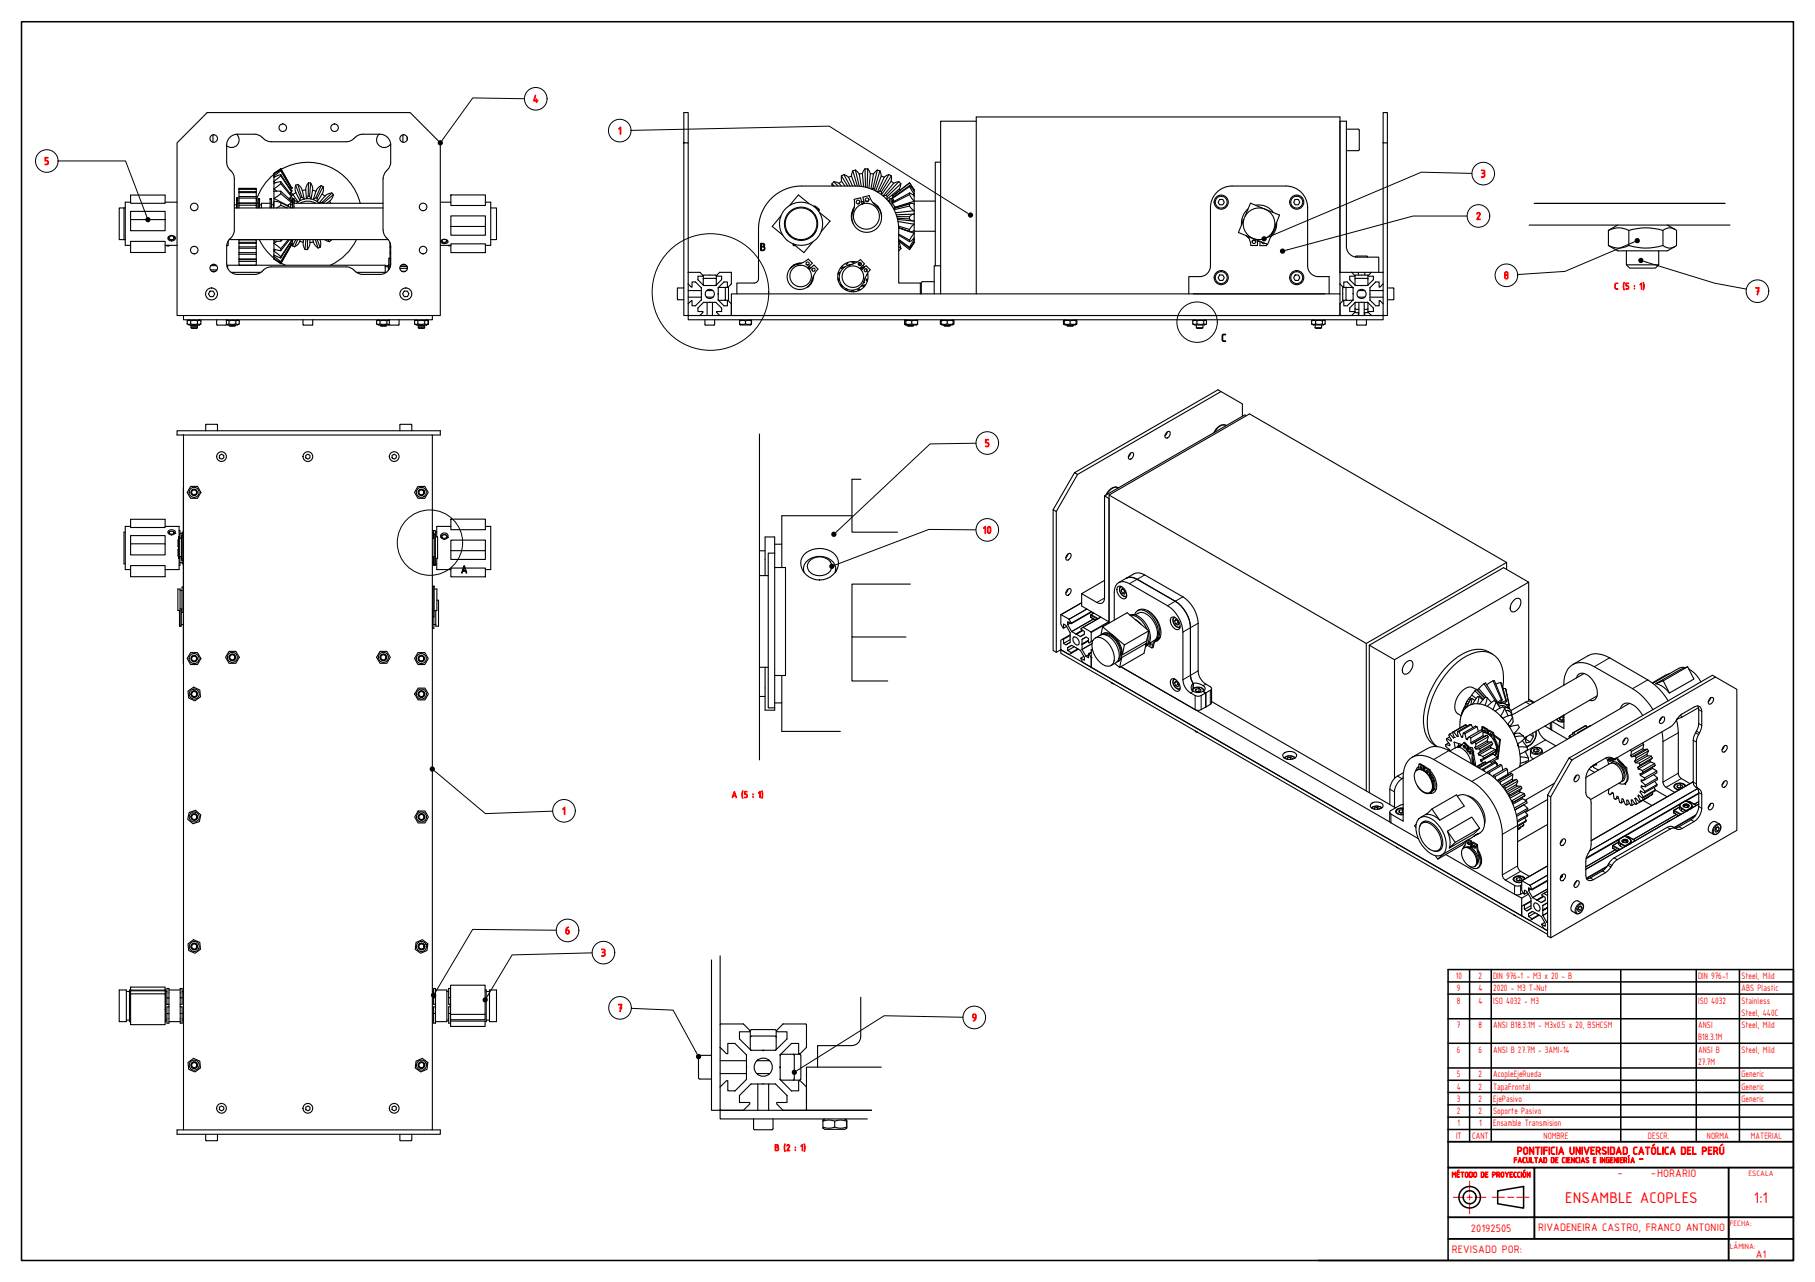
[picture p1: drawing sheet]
<svg xmlns="http://www.w3.org/2000/svg" width="841mm" height="594mm" viewBox="0 0 841 594" stroke-linecap="round" stroke-linejoin="round" font-family="sans-serif">
<!-- layer: Visible (ISO) -->
<g fill="none" stroke="#000" stroke-width=".51">
<path d="M96 52h94l14 14v80h-122v-80zM452 56h-16v80M624 60h5M629 60h1M641 52h2v14h-2zM99 62v4M105 75l1 2 2 3 1 3v24l-2 3M110 62a4 4 0 0 1 0 5 4 4 0 0 1-5 1M130 79l-3 3v-2M130 79l5 8v1M130 79l-3 2M130 79h.1"/>
<path d="M130 79l5 8M130 79a25 25 0 0 1 37 15M168 62h8a5 5 0 0 1 5 5v8M168 62l-2 1-3 2-2 1h-35l-3-1-4-3h-9a5 5 0 0 0-5 5v8M176 62a4 4 0 0 0 0 6 4 4 0 0 0 5-1M181 75v2l-3 4v2M187 62v4M189 64v1M317 66h2v80h-2v-94h2v14M395 79v3M395 79l2 7M396 79l2 2"/>
<path d="M396 79l2 7M396 79h-1M401 78l-1 2M401 78v9M401 78h1M407 79h1M407 79l-2 2M407 79l-3 9M408 79v3M408 79l-3 8 1 1M436 75h-3v48M624 70h5"/>
<path d="M630 60v9M630 69l-1 1M641 66v80M643 66v80h-7M55 96h2v15h1h-3zM57 96h1M61 98h16v4h-16zM61 90h16v4h-16zM61 94h-3v20h3M77 94h5M109 95h1M109 96h68"/>
<path d="M110 93h.1M110 93v-1v1M110 96v-2v2M110 93v1M110 94h9M111 95h8v1M111 92v2h8M111 92h8v2M111 89h8v2h-8M111 88h8v1h-8M111 87h8h-8v5M111 94v2"/>
<path d="M119 87v1M119 89h.1M119 91v1M119 94v1M119 94h1M120 92h.1M120 96v-4v4M120 95h1M125 92h1zM125 96v-4h1v4M125 94h-4v2M126 92h-1"/>
<path d="M126 95h1M126 92h.1M127 94v1M127 95v1M127 94h.1M127 81l-4 3-3 5-1 4v3M127 95h.1M127 93v-1l6 3M127 80l3-2 5 9M127 93l3 1M127 89v3l3-2M127 85v3l3-3"/>
<path d="M127 93v3M127 81h.1M127 82h.1M128 85l-1-1v1M128 89l-1-1v1M130 95l-2 1M130 89h-3M130 85l5 6-1 1 1 1M130 84l-3 1M130 82l-3 2v-2M130 81l-3 1M130 81v1"/>
<path d="M130 84v1M130 89v1M130 94v1M130 95l3 1M130 94l5 2M130 90l5 4M130 89l5 4M130 84l5 7M130 82l5 7M130 81l5 7M134 95v1M134 92l2 1"/>
<path d="M135 94v2M135 95h1M135 89l3 5M135 87h.1M135 91l1 1M135 94l-2 1h1M135 89l-1 1 1 1M135 88v1M135 91h.1M135 93v1M135 94h1M136 92h.1"/>
<path d="M136 96v-4v4M136 93l2 1M136 94h41M137 93l-1 1M137 86v1a8 8 0 0 0 2 6M137 86l2 5v2M137 89l-1 1M138 85l-1 1M138 85l2 3M138 85l2 6 1 1M140 91l-1 1M140 88l1 4"/>
<path d="M142 88h-2M142 88v4M143 91h.1M143 85h1M143 85l-1 3M143 85v6l-1 1M143 91l1 1M144 85l1 3M144 85l-1 6M145 88l-1 4M145 88l1 1M146 94a7 7 0 0 0-7 0"/>
<path d="M146 92h1M146 89l-1 3h1M149 86h1M149 86l-3 3M149 86l-3 6M149 90l2 1M149 94h1M150 86v1a8 8 0 0 1-3 6v-1M150 86l-3 6M150 94h.1M151 91l-3 3M153 93v1"/>
<path d="M153 93l-2 1M154 89v1M154 89l-5 5a2 2 0 0 1-3-1 7 7 0 0 0-9 1M154 89l-3 2M154 90l-1 3M154 90l-4 4M177 83v24M204 94h5M209 90h16v5h-16zM225 94h2v20h-2M227 96h3v15h-3M375 94l-5-4-4 5"/>
<path d="M376 97l-1 1M377 96l3 2M377 96h.1M378 100h.1M380 98h-1M380 98l5 4-5 5M386 86l-1-1 2 1M386 84l3 1M386 84l2 2M386 84v1M389 85l1 1M390 84v-2l3 4"/>
<path d="M390 84l2 2M390 84l-1 1M391 81l2 1M391 81l3 5M391 81l-1 1M393 82l2 4M395 82l1 4M395 82h-2M395 97v1M396 96a7 7 0 0 0-1 8M398 94h.1M398 81l1 5"/>
<path d="M398 94h-1M400 80v7M400 80l-2 1M400 94h.1M400 93v1M400 93l-1 1M401 94l-1-3h3l1 3a7 7 0 0 1 4 7 7 7 0 0 1-4 6 7 7 0 0 1-8-2 7 7 0 0 1 0-8v-5h3v3l1-1h-1M401 93h1M402 87v-9l1 2v7M402 93h.1M403 80l2 1M405 94a7 7 0 0 1 3 6"/>
<path d="M405 87v1M405 81l-1 6M405 94h.1M407 95v1M407 96v1M408 89h.1M408 82l-2 6M408 82h2M410 82l-3 7M411 91l5-7-2 1-5 6M411 91h-2M411 91h.1"/>
<path d="M412 93h.1M412 81l-2 1M412 81l-4 7-1 1M412 81l1 1M412 94v-2h1v3M412 92v1M413 84l1 1M413 82v2M413 82l-5 7v1l5-6M413 94h1M414 92v1M414 94l1 2"/>
<path d="M414 91v1M414 93v1M414 94h.1M414 93h.1M414 92l-1 1M414 95v1M415 96h.1M415 99l9-1v1M417 84v1M417 88l-6 4M417 88h.1M417 85v3"/>
<path d="M417 85l-6 6v1M421 85l-7 6M421 85l3 3zM421 86l3 3M421 86l3 4v-1M421 89l3 2M421 90l3 3M421 95h3M421 86l-8 6M421 85h.1M421 86h.1M421 89v1"/>
<path d="M421 95h.1M421 86l-7 6M421 89l-7 5M421 90l-7 4M421 95l-7 2M422 94l-8 3 7-2M423 90h1v1M423 88l1 1M423 99l-8 1M424 95v-2l-9 3M424 95v3l-3-3M424 99l-3 1"/>
<path d="M424 93h9M424 91v2M424 99v3M565 92h2v2v1h-2l-1-1zM578 97a8 8 0 0 0-3 7M582 95a8 8 0 0 1 8 3M596 86h-25a10 10 0 0 0-10 10v27a5 5 0 0 1-5 5M596 86a10 10 0 0 1 10 10v27a5 5 0 0 0 5 5M600 92h2v2v1h-2l-1-1zM799 94h-88h88M61 112h16v5h-16zM61 102v5h16v-5"/>
<path d="M77 114h5M77 114h1M77 114h.1M78 110a1.5 1.5 0 0 0 2 1 1.5 1.5 0 0 0 1-1M78 110h.1M78 110a1.6 1.6 0 0 1 3-1 1.6 1.6 0 0 1-1 3l-2-1zM78 114h.1M81 110h.1M106 112v2h-1M106 111h74M107 110l-2 3v9a5 5 0 0 0 5 5h9l6-3h35h3l3 3h2M111 118v2h8"/>
<path d="M111 118h8v2M111 115h8v2h-8M111 113h8v1h-8M111 111h8v1h-8M111 111v7M111 120v1M119 111h.1M119 112v1M119 114v1M119 117v1M120 111l3 5 4 4M127 120h.1"/>
<path d="M127 118v1v-1M127 115v1h1M127 112v1l1-1M127 120l3 2M127 118l3 2M127 118v-2l3 3M127 115l3 1M127 112h3M127 111v1M130 119l5-8v1l-5 8M130 115l-3-2v2M130 111v1"/>
<path d="M130 115v1M130 119v1M131 111l-1 1M134 111l-4 4M134 111l-4 5M136 114h.1M136 111v3M137 111l-1 3M138 111l-1 3 1-1 1-2M139 112h1M140 112l1 4M141 111l-1 1"/>
<path d="M141 116h1M142 111l-1 5M142 111v5M144 111v1M144 112l-2 4M145 111v1M145 112h-1M145 112l2 3M146 111l1 4M147 111l1 4M148 111h.1M148 111v4"/>
<path d="M148 115h-1M150 111l3 1M152 111l1 1M153 111h.1M153 111v1M165 111l-2 4-3 3-7 5M178 107l1 3M179 110l2 2v2M181 120h-1v5M181 113h.1M181 114v1M181 117v1"/>
<path d="M181 120v1M181 120h.1M181 113v1M181 118v2M181 115v2M181 114v8a5 5 0 0 1-5 5h-8M204 114h5M204 112a1.8 1.8 0 0 1 2-1 1.8 1.8 0 0 1 2 1 2 2 0 0 1-4 0zM204 111l1 1M205 111h1l1 1h-1zM207 111v1M208 114h1"/>
<path d="M208 114h.1M209 114h.1M209 113h16v4h-16zM209 105h16v4h-16zM209 105v-5h16v5M362 100l-4 5 5 4M364 107l2 2M365 108h.1M366 109h.1M367 113l1 1M369 111h-1M371 111h.1"/>
<path d="M372 111h.1M377 112l-5 5-4-4M378 107l-2 2M416 100h5M416 101h5M416 102h7M416 116h.1M416 112l5 4 3-4M416 113h1M416 114l1 1M416 105l5 1M416 108l5 3"/>
<path d="M416 109l5 3M416 111l5 4M417 113v2M417 112v1M417 115v1M421 101l3 1M421 106l3-2v3M421 106v1h1h2M421 100v1M421 111v1M421 115h.1M423 112l-2 3"/>
<path d="M424 102v2l-8-1M424 107v1l-8-2 6 1M424 110v1h-1M424 110v-2l-3 3M424 110l-3 2M424 112v-1l-3 4M424 107h9M424 112l-2 3M575 102v2M576 102l-2 6 7 3 6 2 3-6M577 100l2-6 14 6-3 6M577 109l2 1"/>
<path d="M578 110l2 4h3v-3M581 111l1 1M583 112h1v2h3M585 112v1h1M587 113v1M591 103v3l-2 2M592 103a8 8 0 0 1-3 7M628 119h.1M628 119h5M629 119a5 5 0 0 1-5-5v-58h-3v70M629 119h10v7M633 119h1"/>
<path d="M709 104h93M745 107a10 10 0 0 1 10 0 27 27 0 0 1 16 0 5 5 0 0 1 6 0v7a5 5 0 0 1-6 0 27 27 0 0 1-16 0 10 10 0 0 1-10 0M745 114l5 2h23l3-2M745 107v7M750 104l-5 3M754 116v7l1 1h12l2-1v-7M755 107v7M771 107v7M773 104l3 2M97 135h2l1 1-1 1h-2v-1zM98 125h3M98 123h2"/>
<path d="M98 126h2M105 123h.1M105 124h.1M105 124v-1h73v3M107 126h14M111 121h8v2h-8zM111 120h8M119 120v1M127 120l3 2 5-9-5 9zM127 120v-1l3 2M130 121l5-8-5 9M130 121v1"/>
<path d="M130 122l2 1M165 126h14M178 123l1 1M178 124h2M179 123h1M180 123v2M181 123h.1M181 123v1M181 121v2M185 124l4 1M185 123h4M186 123h3"/>
<path d="M186 126h2M186 123h2M187 135h2v1v1h-2v-1zM189 124h.1M317 133l-3 1v5h3M319 126h5l2 2h-3v2M319 135h6M319 138h6M322 131h-1v2l-2-1M322 131l3 2M323 130l3 2M323 130h.1"/>
<path d="M325 139l-3 3h-1v-3l-2 2M325 133h.1M325 139h.1M325 133v6M326 129v3M326 129h6M326 132h.1M326 128v1M326 127h6M327 135h3M327 138h3M328 135h.1"/>
<path d="M328 138h.1M329 132h.1M330 135h.1M330 138h.1M332 128h.1M332 132h.1M332 132h-6M332 128v4M333 133v3M333 139l3 3M333 136v3M333 139h.1"/>
<path d="M333 133h.1M333 139h3M333 133h3M334 130l-2 2M334 130h.1M335 131h2v2l2-1M336 131l-3 2M336 133h.1M336 133h2v6h-2M336 139h.1M336 133v6M339 126v6"/>
<path d="M339 126h-6l-1 2h2v2M339 136h282v10h-282zM339 132h.1M341 136v-5h9l1-1v-24a20 20 0 0 1 20-20h25a20 20 0 0 1 20 20v25h10v5M366 124h.1M367 124h.1M368 123h.1M369 123l6-3 1 2-2 2M369 123a6 6 0 0 0-3 9 6 6 0 0 0 10-2M371 122l-2 1M371 122a6 6 0 0 0-5 3M374 122v1"/>
<path d="M374 123h.1M374 124h1M375 124h.1M375 123l1 1M375 123v1M375 132h.1M376 131v1M376 124h.1M376 125l1 1M377 129l-2 3M377 128a6 6 0 0 1-3 5M379 125l-2-2-2 2"/>
<path d="M379 125l-3 5M388 129l1 1M388 129v1M388 130h.1M388 127h.1M389 126l-1 1M389 130h-1M389 132h1v1M390 132h-1M390 123v1M390 132v1M390 124h.1"/>
<path d="M390 124h-1M391 124h.1M392 124h.1M392 122h.1M392 134h.1M392 134h1M393 134v1M393 122l-1 1M393 123h.1M394 123h.1M394 123a6 6 0 0 0-3 10 6 6 0 0 0 9-3M394 123l5-3 2 2-3 2"/>
<path d="M395 135h1M395 121v1l1-1M395 123h-2M395 121h1M397 121a7 7 0 0 0-9 6 7 7 0 0 0 8 8 7 7 0 0 0 6-8M398 122v1l1-1M398 122h1M398 134v1M398 134h1M399 124l1 1M399 124h.1M399 124h1v1"/>
<path d="M399 125l2-2 2 2-2 5M399 132v1M400 125h.1M400 123l1 1M400 124h.1M400 123h.1M401 124h-1M401 129l-1 2M401 132h-1v1M401 125l1 1M402 127h.1M402 129v1"/>
<path d="M427 131h6M428 131h-1v5M436 123h-3v13M452 136v-82h169v82M553 136h61M556 128h-5v8M565 127h2v2v1h-2l-1-1zM600 127h2v2v1h-2l-1-1zM611 128h5v8M621 132h.1M621 126h.1M621 126h20"/>
<path d="M624 133v6M624 133h-2v6h2M624 133h3M624 139h3M624 131h-1v2l-2-1M624 131h.1M624 131l3 2M625 130l3 2M625 130h.1M626 126l2 2h-3v2M627 133h.1M627 139h.1"/>
<path d="M627 139l-3 3M627 136v3M627 133v3M628 129v3M628 129h6M628 132h.1M628 128v1M628 127h6M629 126v1M629 135h3M629 138h3M630 135h.1"/>
<path d="M630 138h.1M631 132h.1M632 135h.1M632 138h.1M632 126v1M634 128v1M634 132h.1M634 132h-6M634 129v3M635 133v6M635 139l3 3M635 135h6"/>
<path d="M635 138h6M635 139h.1M635 133h.1M635 126l-1 2h2v2M635 126h.1M636 130l-2 2M636 130h.1M637 131h2v2l2-1M638 131l-3 2M641 126h.1M643 133l3 1v5h-3M754 123h15"/>
<path d="M85 146v2h115v-2M87 149h6M87 150h6M87 150l1 1 5-1M87 149v1M88 148l-1 1M88 149v1M89 151h2h1M89 151h3v1h-3zM89 152h3M92 149v1M92 148l1 1"/>
<path d="M93 150h.1M93 149v1l-1 1M100 148l1 3 4-1M105 148v2M105 148l6 1M106 149v1M106 151h3M109 149v1M110 148l1 1M111 150h-6M111 149v1l-1 1-5-1M140 148l1 3h4v-3"/>
<path d="M174 150h6M174 150l1 1 5-1M174 149v1M175 148l-1 1M176 149v1M176 151h3M179 149v1M180 148l-6 1M180 148v2M185 148v3l-5-1M192 149h6M192 150h2"/>
<path d="M192 150l1 1h5M192 149v1M193 148l-1 1M194 150h4M194 149v1M194 151h3M194 151h3v1h-3zM194 152h3M197 149v1M198 148l1 1M198 149v-1l1 1v1M198 149h.1"/>
<path d="M198 150h.1M198 150v1M198 149v1M199 150h-1M199 150l-1 1M319 146h322v2h-322zM323 143v1h3l-2 2h-5M323 143h.1M326 140l-3 3M326 140h6l2 3M326 140h.1M327 148v3l4-1"/>
<path d="M328 140v6M330 140v6M331 148v2M334 143h.1M334 143v1h-2l1 2h6M339 141l-2-2v3h-2M339 141h.1M339 141v5M343 149v1M343 148v1l5-1v2h-5v1l5-1M345 149v1M348 148h.1"/>
<path d="M419 149v1M420 148l-1 1h3M420 150h5M420 148v3M420 151h1h2M420 151h3M422 149h3M422 149v1M425 148v3h-5l-1-1h1M436 150h.1M436 150h6M436 149h3"/>
<path d="M436 148v2M437 148h-1M437 151h1h2M437 151h3M439 149h3M439 149v1M441 148h1M442 150h.1M442 148v2M442 148v1M493 149v1M493 148v1h6"/>
<path d="M493 150h6M493 150h.1M493 148v2M494 148h-1M494 151h1h2M494 151h3M496 149v1M498 148h1M499 148v2M499 148v1M499 150h.1M553 149h6v1h-6"/>
<path d="M553 150l1 1 5-1M553 149v1M553 149h.1M554 148l-1 1M554 151l1 1h2v-1M554 152h3M555 149v1M558 149v1M558 148l1 1M608 149h6v1h-6M608 150l1 1 5-1M608 149v1"/>
<path d="M608 149h.1M609 148l-1 1M609 151l1 1h2v-1M609 152h3M610 149v1M613 149v1M613 148l1 1M621 141l2-2v3h1M621 141v5M621 141h.1M625 143v1h3l-2 2h-5M625 143h.1"/>
<path d="M628 143v2h2M628 143h2M628 140v3M628 140l-3 3M628 140h6M628 140h.1M629 148v3M629 151h4M629 145v1M630 140v6M632 140v6M632 145v1"/>
<path d="M633 150v1M633 148v2M634 140h.1M634 140l2 3M634 140v3M634 143h-2M634 143v2h-2M635 146h.1M636 143h.1M636 143v1h-2l1 2M641 141l-2-2v3h-2M641 146h.1"/>
<path d="M95 197h6M95 197v3M101 197v3M185 197h6M185 197v3M191 197v3M566 181l10 6v6M568 197a4 4 0 0 0-6 4M578 193l-1-1-65 38v47a2.2 2.2 0 0 1-1 2 2.2 2.2 0 0 1-3 0l-7-4 11-6M85 202h115v322h-115zM85 202h-3v-2h122v2h-4M102 211l1-1 1 1v1l-1 1-1-1z"/>
<path d="M142 211l1-1 1 1v1l-1 1-1-1zM182 211l1-1 1 1v1l-1 1-1-1zM352 201v151M498 219l-10 17 1 1v65M499 220l67-39h-2l-66 38 1 1-10 17M524 210h1a1.6 1.6 0 0 1 0 2 1.6 1.6 0 0 1-2 0zM524 210l-1 2M541 201l1-1a1.6 1.6 0 0 1 0 2 1.6 1.6 0 0 1-2 0zM541 200l-1 2M85 226v82M88 225h4l1 3-1 3h-4l-1-3zM194 225h3l1 3-1 3h-3l-2-3z"/>
<path d="M395 239h-33v24M399 222h-4v25h21M488 236v65l1 1 3-1M512 230l2 1v57l-13-7v-6M512 232h.1M514 229v60M518 226a4 4 0 0 0-6 3M58 247h-1v14h1M61 252h16v5h-16zM61 252v-4h16v4M61 241h16v3h-16zM61 244h-3v20h3"/>
<path d="M77 244h6v5M78 246a1.8 1.8 0 0 1 2-1 1.8 1.8 0 0 1 1 2 1.7 1.7 0 0 1-2 1 1.7 1.7 0 0 1-1-2zM78 247l1-1 2 1-2 1zM79 246l-1 1M80 246l1 1M82 250h.1M83 250v3M83 255v3M83 249v10zM83 246v3M83 259v5h-6M83 258h1"/>
<path d="M83 249h1M83 258v4M83 247h1M84 248h1v12h-1zM84 260v1h1M85 259h.1M85 249h.1M85 247h-1v1M200 258h1M200 249h1M200 247h1M201 258v4h1"/>
<path d="M201 247h1v15h-1zM202 249h1v10h-1M202 247v-1h-1v3M202 247h.1M202 259v5h7M204 249a1.4 1.4 0 0 1 2-1 1.4 1.4 0 0 1 1 1M209 250h16v5h-16zM209 241h16v4h-16zM209 255v4h16v-4M209 244h-7v5M225 244h2v20h-2M352 255h3"/>
<path d="M356 256h3v72h-3zM359 256v-7h-4v18M359 252h3M372 257a10 10 0 0 1 16 3 9 9 0 0 1-8 9 9 9 0 0 1-9-9zM495 257l1-1a1.8 1.8 0 0 1 0 2 1.8 1.8 0 0 1-2 1zM495 257l-1 1M61 262h16v5h-16zM82 273h1v10h-1zM83 261h1M83 274h1M85 272h-1v12h1M200 274h1"/>
<path d="M200 261h1M201 272v14zM201 273h1v10h-1M202 261h.1M202 278h1v12h-1v-7M209 263h16v4h-16zM352 267h4M359 263h5v50h-5M372 264v1M373 265a7 7 0 0 1 9-7 6 6 0 0 1 5 7M375 260a6 6 0 0 1 6-2 6 6 0 0 1 4 5 6 6 0 0 1-5 4 6 6 0 0 1-6-5zM387 264v1"/>
<path d="M422 271h-27v24h25M495 273h1a1.6 1.6 0 0 1 0 2 1.6 1.6 0 0 1-2 0zM495 273l-1 2M501 279l-9 6M518 272a4 4 0 0 1 4 5 4 4 0 0 1-4-5zM519 272a3 3 0 0 0 3 4M520 273h1l1 2h-1h-1l-1-1zM520 273l-1 1M521 273v1M521 274l-1 1M522 268a5 5 0 0 1 5 0l18 11a16 16 0 0 1 7 12v22l1 4M522 268l3-2a5 5 0 0 1 5 0l18 11a16 16 0 0 1 7 12v22a9 9 0 0 0 6 8 7 7 0 0 1-7 3l-4-2-2-4v-23a16 16 0 0 0-7-12l-18-11a4 4 0 0 0-5 0 4 4 0 0 0-2 5v12"/>
<path d="M522 268l-4 2M698 264v-3l-119-69-65 37 119 69v68M698 261l-65 37M702 278a1.7 1.7 0 0 1 2-1 1.7 1.7 0 0 1 1 2l-2 3a2 2 0 0 1-3 1v-3zM708 270v55M83 283v7M83 282h1M84 289h1M84 282v8h-1v-7M200 290h.1M201 282l-1 9h1v-5M201 289h1"/>
<path d="M395 295v21h16M492 285v4l1 2M492 285h.1M492 285l3 2M493 296v2l3-2M494 290l-1 1v-2l1 1 2 3v5l-2 1-1-1M495 289l2 4 2 1 3-2M495 289h.1M495 287h.1M496 294l-4 3v4M496 294l-3 2M496 289l-1-1v1"/>
<path d="M498 295a2.3 2.3 0 0 1 2 1 2.3 2.3 0 0 1-1 3l-1-1-1-1zM498 300l-3 1v-1l2-1 2 1a6 6 0 0 1 3 5v1l-1-1M499 294h.1M501 299l3-2-3 2M502 291l4 2v4M504 297l-3 2v2l2 3 1 1v-2l2-1M506 283l-10 6-1-2M506 284l-10 5M506 297l-1 1-1-2-1-1-2 1v2M507 284l-2 1v1l3 1M507 296a4 4 0 0 1 6 2 8 8 0 0 1 2 10 7 7 0 0 1-8-5l-1-2a6 6 0 0 1 1-5zM507 296a6 6 0 0 1 10 3 6 6 0 0 1-2 9"/>
<path d="M510 286l-9 5 1 2v1l-1 1-2-1 3-2-3 2M510 294a6 6 0 0 1 9 5l1 3a4 4 0 0 1-2 5M511 294l2-1 3 2M511 290l5 5M512 294a8 8 0 0 1 6 11M516 295l3 3 1 5M516 295l5 4M521 299l11-7-1 5-11 6zM524 285a9 9 0 0 1 9 8v1a5 5 0 0 1-1 5M524 285a9 9 0 0 1 8 7M526 285a3 3 0 0 1 5-1 10 10 0 0 1 4 13l-1 1v2M526 287l3 2"/>
<path d="M526 285a6 6 0 0 1 9 3 6 6 0 0 1-3 10l1 1v-1M527 283a6 6 0 0 1 9 4 8 8 0 0 1-1 11l-1 2-2-1M532 296l-1 3M532 299l-1 1M532 283a11 11 0 0 1 5 13l-2 1M532 293v3l-1 3M532 292l-10-8-11 6-1 4M533 298v1M536 297h-1M538 295l-1 1M543 286a4 4 0 0 1 3 6 4 4 0 0 1-3-6zM544 286a3 3 0 0 0 3 5"/>
<path d="M545 287l1 1v1v1l-1-1-1-1zM545 287l-1 1M546 288v1M546 289h-1M634 299v68M88 302h4l1 3-1 3h-4l-1-3zM106 302h3l2 3-2 2h-3l-1-2zM176 302h3l2 3-2 2h-3l-2-2zM194 302h3l1 3-1 3h-3l-2-3zM194 319h3l2 3-2 2h-3l-2-2zM352 309h4M355 309v20h4v-1"/>
<path d="M362 313v26h27M492 301l3 2h1M499 301l-3 1-1-1M500 301l-4 1M502 304l-1 1 1 2 4 2M505 303l1 2v4M506 301v8l199 115M506 302l-2 1M506 301h.1M506 309h.1M515 316l1 1M515 317h1"/>
<path d="M517 307l2 2 11-6 1-5-11 7-1 4M519 309l125 72M520 305l-2 1M543 315a4 4 0 0 1 3 5 4 4 0 0 1-3-5zM544 315a3 3 0 0 0 3 4M545 316h1v2l-2-2zM545 316h-1M546 316v1M546 317l-1 1M553 317a2.5 2.5 0 0 0-1 3 2.5 2.5 0 0 0 4 1l1-1M553 317h2a4 4 0 0 1 3 2l-1 1M553 317v2"/>
<path d="M554 319h2l1 1h-1l-1 1-1-1zM554 319v1M556 319v2M561 319v7l-2 2M646 306l62-36-11-7-63 36 12 7v55M652 307a1.8 1.8 0 0 1 2 0 4 4 0 0 1-4 5v-2zM684 320a6 6 0 0 0-8 3 6 6 0 0 0 1 9M684 320h-1M685 320v-1l4 4M688 317l-3 2M688 317l7 11M688 317v-1l6 9"/>
<path d="M692 303a13 13 0 0 0-16 1 37 37 0 0 0-16 35 10 10 0 0 0 6 7 16 16 0 0 1-4-17 38 38 0 0 1 20-26 10 10 0 0 1 15 10l-1 6M692 316l-3 1M692 316l4 8M692 316v-1l4 9M695 316l-2 1M695 316l3 9M696 319h2M698 319l1 8M698 319l1 7M725 318a9 9 0 0 1 4-10 9 9 0 0 1 10 1l19 11 4 3 4 6M729 308l7-4a10 10 0 0 1 10 1l19 11 4 3 4 6M730 314a3 3 0 0 1 6-1 9 9 0 0 1 3 11l-3 1"/>
<path d="M734 312l-34 20M767 317l3 1 4 3M771 316l11-7 3 6-11 6zM774 312l-8 4M781 309l-3 1-12 7M782 309l-3 1-12 7 4-1M783 310l3 3 2 3M795 314l-2-1-66 38 1 1M87 320l3-2 3 2v3l-3 2-3-2zM352 323h3M359 326h3M552 320a3 3 0 0 1 6 0"/>
<path d="M554 339h1M556 320l-1 1M557 320l2 1v7M559 328l-3 1h-2M561 325l86 49M673 339l1 3h-1l-1-2M673 339l-1 1M674 339l1 2M674 339h-1M675 339l1 2h-1h1M675 339h1M676 339l1 2"/>
<path d="M677 330v1M677 330v2M678 330l-1 3-1 4M678 330l-1 1M678 329h.1M678 329l-1 1M678 340v2l-1-1h1M678 340h1M679 327l-1 2M679 327h.1M679 328l-1 2M679 336l-6 3"/>
<path d="M680 326l-1 2M680 326l-2 4M680 326h.1M680 328h-1M680 336h-1l-5 3M680 325l-1 1M680 325h1M680 324l1 1M680 324v1M681 323l1-1 2 2M682 327l-2 1M682 336l-7 3"/>
<path d="M682 324l-1-1-1 1M682 324v3M682 324h-1l-1 4M682 324l1 1M682 326v1M682 337v-1l-6 3M683 320l-1 2M683 320l4 4M684 337l1 2M684 337l-5 3M684 337v-1l-6 4M685 326h-3"/>
<path d="M685 326h1M685 323v3M685 323l-3 3M685 323l2 1M686 326l2 1M687 337h.1M687 337v1M687 339v2M687 339l-6 3M687 339l-1-1-5 3M687 339a8 8 0 0 1 6 11M687 337v1v-1"/>
<path d="M688 338v1M688 339v-1v1v1M688 323l-4-3 4 3M688 327h1M689 340v-2v2M689 327l3 2M689 323l-1 4M689 323h-1l-2 3M689 323l2 3M689 340h1M689 338l-2-1 2 1M689 339h1"/>
<path d="M689 338l1 1M690 339h.1M690 339l2 1M691 340v1M692 340v3M692 329l1 1M692 340l-2-2v2M692 340l2 7-1 3M692 340h.1M693 325h.1M693 325l-1 4M693 325h-1l-3 2"/>
<path d="M694 325v1M694 325h-1M694 326h2h2M694 326h1M694 326h-1M694 326h1a2.8 2.8 0 0 1 4 2M695 327a4 4 0 0 1 4 1M695 326h.1M695 325v1M696 324l-2 2M696 324l-1 2M696 324h.1"/>
<path d="M696 333l-1-1 1 1M697 328a2.9 2.9 0 0 1 4 3l-2-2h-1M697 328l-2 4-2-2M697 328h-1l-3 2M697 328l2 4M698 325l-2 1M698 325h.1M698 325l-1 1M699 329v1M699 326l-1 1M699 327l1 2M699 326v1"/>
<path d="M699 337l2 3M699 337l4-1 1 1-3 3M700 337l-1-1v1M701 332l-2 4-3-3M701 332l-1-1-4 2M701 332v2l-1 2M702 340v1l-1-1M702 340h2l2 1M708 324l3 1M710 340l1 1-2 3h-2v-2v-1M711 326a2.7 2.7 0 0 0-4-1l-7 4M712 339a7 7 0 0 1-5 7"/>
<path d="M713 338l1 2a14 14 0 0 0 7 6M716 336l3 2M718 335l1 3 7 5M721 333l1 1 3 1M723 332h1l1 2h-1l-1-1zM723 332v1M724 333l-1 1M724 332h1M724 331v1M725 331v7l-6-4M729 340h.1M731 340h.1"/>
<path d="M735 336l-6 4h1M735 336l-6 4v1M735 336v1M737 336l-6 4M740 322l-34 20M751 328a4 4 0 0 1 3-2 4 4 0 0 1 4 1l3 5M755 326l-56 33M770 333l1-1a1.6 1.6 0 0 1 0 2 1.6 1.6 0 0 1-2 1zM770 332l-1 2M770 339l1 24 1 2 4 2M777 334l1 6v19l1 2 4 2M777 333l-3 4-25 14h-2"/>
<path d="M777 333l2-1 6-4a2.2 2.2 0 0 1 2-1 2.2 2.2 0 0 1 2 3l-1 7-2 7v19l1 3M777 333h.1M779 331v1M787 327v9l-2 7v19a3 3 0 0 0 2 4M787 328l-10 5M792 324l1-1a1.6 1.6 0 0 1 1 2 1.6 1.6 0 0 1-2 1zM793 323l-1 2M595 349a4 4 0 0 1 6 1 4 4 0 0 1-7 0zM595 351a4 4 0 0 1 5 0M597 351v1M598 351l1 1M598 351h-1l-1 1"/>
<path d="M598 351v1M650 358l-3 2-2 2-1 4v7M654 351l7-4a10 10 0 0 1 10 1l18 10a31 31 0 0 1 14 25M656 357a5 5 0 0 1 7 4l1 2a3 3 0 0 1-1 4 3 3 0 0 1-5-1l-2-2-1-3zM657 357a6 6 0 0 1 7 6v3l-1 1M657 355l-1 2M658 354l-1 3M658 355l1 1M658 356v-1l1 2M659 356h.1M659 357l1-2v2M660 357h.1"/>
<path d="M660 355l-2-1 1 1M660 355l1 1M660 356h.1M660 356l2 1M661 356l-1 1M661 356l2 1M661 358v-1v1M661 357l1 1M662 357l1 3M663 357l1 7v2l-1 2M663 357h-1M663 357a9 9 0 0 1 2 10l-3 1"/>
<path d="M663 358a6 6 0 0 1 1 8l2-1M663 359l1 2v4M670 345v1l2 1M670 342v1l2 3-2-1M671 348h1M671 348l1-1v1a5 5 0 0 1 5-1 5 5 0 0 1 4 4l1 3M671 344l-1 1M672 340l-1 1 1 2-2-1M672 342h-2M676 345v1l2-1M677 346h-1M677 346h-2"/>
<path d="M678 345l-4-1v3M678 346h1v1zM678 344l-2 2M678 345l1 1M679 340v2M679 348l1-2v1v1M680 347v1M680 346l1 1M680 346l2 1 1 1M680 346l-1-2h-1l2 2M681 348l1 1zM681 347l1 2"/>
<path d="M681 341l-1 2-1-1h1M681 341v1M681 348l1 1M681 342l1 2M682 351l1 3M682 349v5M683 349v1M683 349l1 6M683 348l-2-1-1 1M683 348v6M683 348l-1 1M683 344l-1 1v-1"/>
<path d="M683 344l6-3-6 3M683 344l1 1M683 346l6-3 1 1-6 3zM684 353l-1 2 1-1M684 345l-1 1M685 349l6-3v1l-6 3zM685 350l2 1M686 347h-2M686 347v1M686 348l-1 1M686 353h1M687 356l1 1"/>
<path d="M687 351h.1M687 351l6-3-6 4M688 357h.1M688 341h-1l-5 3M688 353l-4 2 2-1M689 354l-1-1-4 2M689 341h1M689 358h1M690 341l-1 2M690 341l-6 4M690 358v1M690 341v-1h1v1"/>
<path d="M691 353l-6 3M691 347h2M691 344h-1M691 344l-5 3M691 344l1 1M691 354v-1l-6 3M692 345l-1 1M692 345l-6 3M692 349l-6 4v-1l1-1M692 349l2 2M692 360h.1M692 340l3 3-1 9"/>
<path d="M692 359l1 1M692 341l3 2M692 342l2 2v4M692 352l2 2M692 341h.1M693 347l-6 4M693 347v1M693 360v1M693 353l-6 4M693 348v2M694 351l-4 2M694 351v1"/>
<path d="M694 352l-3 1M694 354h.1M694 354v1M694 355l-1-2-5 4M694 346v3M695 348l-1 3M695 343l-1 3h1M696 355v2M696 355l-1-1-6 4M696 355l-6 3M698 357l1 2M698 357v-1l-6 4"/>
<path d="M698 357l-5 3M699 359l-5 3M700 358l1 1M701 359v2M701 359l-6 3M703 345l1 1-1-1M704 349v2M704 355h.1M704 355h1M704 351v3M704 351h4M704 354v1"/>
<path d="M705 343l3 3M706 341h-4l1 4M706 341v1l-3 3M707 343l2 1M707 348l1 3M707 353v1M708 341l-1 2M708 346h-4v3M708 346v1l-4 2M708 351v1l-4 2M709 340l2 1M711 347h1l1 1-1 1-1-1z"/>
<path d="M711 347v1M712 348h-1M712 347l1 1M715 349a2.8 2.8 0 0 0-3-3 2.8 2.8 0 0 0-3 2v3l2 1M727 351l-10 17 2 1M727 341v1M728 352l67-38 10 5v66l-86 50v-66zM729 340l-2 1h1M730 360l1-1a1.6 1.6 0 0 1 0 2 1.6 1.6 0 0 1-2 1zM730 359l-1 2M736 356l3 2M737 356h.1"/>
<path d="M738 355h-1M738 355l1 1 2 1M740 354l-2 1M744 351l1 3M745 352l1 1-1-1zM746 352v1M746 351l1 2M747 354a5 5 0 0 1 6 4v1a2.4 2.4 0 0 1-2 3M747 351l1 2M747 351h-2l-7 4-1 1-2 4v8l2 2v2v19l-2 7v8a2.1 2.1 0 0 0 1 2 2.1 2.1 0 0 0 2 0l7-4 4-6 25-14h2M747 352h.1M748 354a5 5 0 0 1 4 7"/>
<path d="M748 352h.1M748 351v1M749 351l1 2a8 8 0 0 1 3 10h-3M749 351l1 2a9 9 0 0 1 4 9l-1 1v1v-1M750 353l4 3v1M752 354h.1M752 355h1M753 343l1-1a1.6 1.6 0 0 1 0 2 1.6 1.6 0 0 1-2 1zM753 342l-1 2M753 355v1M755 348h1M756 350l5-3 1 1-6 3z"/>
<path d="M756 348v2M757 353l6-3-5 3zM758 350l-2 1M758 350v1M758 353l2 1M758 351l-1 2M759 356l6-4v1l-6 3zM759 356l2 1M760 354v1M760 355l-1 1M760 359l2 2M761 357v1"/>
<path d="M761 344l1 1M761 358l6-3-6 3M762 345l-1 2M762 345l-6 3M763 347l-1 1M763 347l-5 3M763 347l1 1M763 350h2M764 348l-1 2M764 348l-6 3M765 353l2 1M765 350l-5 4"/>
<path d="M765 350l1 1M766 356l-6 3 1-1M766 351l-1 1M766 351l-6 4M766 356l2 1M766 359l2 2M767 354l-6 3M767 354v1M768 357v1l-6 3M768 357l-6 4M799 346l-1 2M799 346l1-1a1.6 1.6 0 0 1 0 3 1.6 1.6 0 0 1-2 0z"/>
<path d="M88 377l3-1 2 2-1 3-3 1-2-2zM194 376h3l2 3-2 2h-3l-2-2zM635 373a4 4 0 0 1 6 0 3 3 0 0 1-6 0zM636 374a4 4 0 0 1 4 0M637 374v1M638 374l1 1M638 374h-1v1M638 374v1M644 376v5l13 8M648 375h2v2h-1l-1-1zM648 375v1M650 376l-1 1"/>
<path d="M650 375h.1M650 361l-2 1-2 4v8M650 374h-1a1.7 1.7 0 0 0-2 2 1.7 1.7 0 0 0 2 2h1M650 373l-5 3h-1l6 5v-21a9 9 0 0 1 9-10l5 2 18 10a31 31 0 0 1 14 25l1 20 5 4 3-1M650 375a2.8 2.8 0 0 0-3 1M657 364l3 3a2.5 2.5 0 0 0 2 1 2.5 2.5 0 0 0 2-3M657 379a7 7 0 0 1 10 4 11 11 0 0 1 2 13 6 6 0 0 1-9-3 13 13 0 0 1-3-13zM661 377l-3 2M664 375l3 5 11-6-3-6-11 7-3 2 4 1 2 2M675 369a7 7 0 0 1 10 4 11 11 0 0 1 2 12l-2 2M680 369a12 12 0 0 1 8 13M681 369h.1"/>
<path d="M694 362l6-4-6 4M695 362h.1M695 362v1M696 364l5-3v1l-5 3M697 364l1 1M698 365l-1 1M698 366l5-2-5 3M699 368h1M699 369l5-3v1l-4 3M700 368l-1 1M701 371v1M701 372l6-3z"/>
<path d="M703 361l-7 4M703 361l-2 1M703 361v1M703 364h2M703 362v2M703 362l-5 3M704 367l2 1M705 364l-7 4M705 364v1M705 365l-1 1M705 365l-5 3M705 369v1l-4 3"/>
<path d="M705 370l2 1M706 368l-6 3M706 368l1 1M707 379v1l-4 3M707 376l1 2-5 2M707 371l1 1-6 3M707 371l-5 3M708 375l-2-2-4 2M708 378l-5 3M708 375l-5 3M717 370l-10 6M717 368v66l2 1"/>
<path d="M720 363l-13 8M735 360l11-6a6 6 0 0 1 5 8l-14 9M745 366v2h1M746 368l1-1 2 3M747 367l-1 1M749 370v-1l2 3M750 370h-1M751 372l1-2 1 3h1M752 362h.1M752 371l-1 1M754 373v-2l2 2M755 372l-1 1"/>
<path d="M758 372l-2 1M758 370h.1M758 370v3M758 370l2 2M758 373l-2-2v2M759 369l1 2M759 369v-1l2 2M760 367l1 2M760 371v1M760 365l2 2M761 367h-1v-1l2 1M761 362l1 2"/>
<path d="M761 364l-1 1 1-1 1 1M761 371l4 2M761 369v1M762 361h.1M762 361h-2l1 1 1-1M762 367h.1M762 364v1M764 369l-6 4M766 367v1l-6 3M766 368l-6 4M766 365l1 1-6 3M767 362l1 2-6 3"/>
<path d="M767 366l5 3M767 366l-6 4M768 364l-6 3M768 361l-6 4M768 361l-6 3M777 364h2h1l-1 1h-1h-1zM777 364v1M778 374l-2 2v1l2 1M779 373l-26 14M779 365h-1M779 364v1M780 374l2-1v1"/>
<path d="M780 373h.1M780 374l1-1zM781 373h.1M781 364a3 3 0 0 0-5 1M781 364a3 3 0 0 0-5 0v1l2 1M781 371l-2 1a2.2 2.2 0 0 0 0 4h1M781 373h2l-1 1h-1l-1-1M781 371l3 2v1M782 373v1M782 372l1-1 3 2M782 373a1.5 1.5 0 0 0-2 0 1.1 1.1 0 0 1 1 0 1.1 1.1 0 0 1 1 1M785 362l-48 28"/>
<path d="M786 365l1 2v7l-1 3-2 3-6 3h-3M787 366h1l1 2v7l-1 3-3 3-6 3h-1h-2M787 368l-52 30M787 368l-6 3M787 373l-52 30M792 373l1-1a1.6 1.6 0 0 1 1 2 1.6 1.6 0 0 1-2 1zM793 372l-1 2M799 362h1a1.6 1.6 0 0 1 0 2 1.6 1.6 0 0 1-2 0zM799 362l-1 2M647 393h1M647 393h.1M656 382v1"/>
<path d="M658 383a4 4 0 0 1 3-3 4 4 0 0 1 3 2 10 10 0 0 1 3 12h-2M659 382a7 7 0 0 1 8 5l1 1a4 4 0 0 1-4 6 10 10 0 0 1-5-12zM661 380l-2 1M668 393l-2 1M669 396l-3 2M670 396l32 18 1 1 3-1M671 385l11-6 4 5-12 6zM671 385l1 5v3M678 393a3 3 0 0 1 5 2l1 4a2.4 2.4 0 0 1-1 3 2.4 2.4 0 0 1-3-1l-2-2-1-2zM678 393a6 6 0 0 1 7 7l-2 2M679 391l-1 1M679 390l-1 3"/>
<path d="M680 392l1 1M680 389l-2 3-12 6-1-1M680 389l1 1M680 390l1 1M681 391h.1M681 389l1 1M681 393h-1M681 390h1v2l-1 1zM681 393h1M682 391h.1M682 392h.1M682 390l2 2"/>
<path d="M683 392h1v1zM683 388l2-2-17 10M683 392l1 1M684 392l2 6a2.9 2.9 0 0 1-1 4 2.9 2.9 0 0 1-4-1M685 391l-3-1v3a6 6 0 0 1 2 8M685 391l1 8v2l-1 1M685 391l-1 1M685 394l1 4v3M685 399v1M686 384l-3 2-11 7 2-3M686 400h.1M688 382h.1"/>
<path d="M703 383v19l2 2 4 2M704 384l-1 1 1-1M706 382l-3 2M707 380l-4 3M717 382l-14 8M724 389h1a1.8 1.8 0 0 1 0 2 1.8 1.8 0 0 1-2 1zM724 389l-1 2M747 393h.1M747 393l2 1M750 390l-3 2v1M750 389l-15 9M752 390a1.6 1.6 0 0 1 2 0 1.4 1.4 0 0 0-2 0"/>
<path d="M752 390a1.1 1.1 0 0 1 1-1 1.1 1.1 0 0 1 1 1h-1M752 390a1.5 1.5 0 0 1 2 0M752 390h.1M752 390h1h1M752 389h1M753 389h.1M753 387l3 2v2M753 387l-2 2a2.1 2.1 0 0 0 0 3l1 1M753 389h1a1.3 1.3 0 0 1-1 2 1.3 1.3 0 0 1-1-1M754 390h.1M754 388h1l3 2M774 380l-2 1"/>
<path d="M776 384a2.9 2.9 0 0 0-3-1l-25 15-5 5-8 4M795 385h1M795 384l1-1 1 1-1 1-1 1v-1zM795 384h.1M796 383l1 1M701 408a3 3 0 0 1 6-1 3 3 0 0 0-6 1l2 1h2M702 415l3 1M703 407h1h1v1h-1h-1zM703 407v1M704 408h-1M704 407l1 1M705 408v5l1 1"/>
<path d="M705 416v8M705 408h.1M705 408l4 2 1 2M706 420v1l3-1M708 414h-2v-2l2 1 1 3v5l-1 1-2-1M708 414l-3 2M709 417l-4 3v4M709 418l-3 1M711 419a2.3 2.3 0 0 1 2 1 2.3 2.3 0 0 1 0 2l-2-1v-1zM715 414l-1 1 2 1v1l-2 1-2-1 3-2-3 2M715 414l2 1M717 408l-7 4-2-1v2l2 3 2 1 3-2"/>
<path d="M717 419l-2 1v2l2-1-2 1M717 408l-7 4M717 413l-2 1M717 401l-12 7M723 406h1M723 406h.1M724 406l1-1a1.6 1.6 0 0 1 0 2 1.6 1.6 0 0 1-2 1zM724 406h.1M724 406h-1h1M724 405v1M724 405l-1 2M730 409l1-1a1.6 1.6 0 0 1 0 2 1.6 1.6 0 0 1-2 1z"/>
<path d="M730 408l-1 2M87 437l3-2 3 2v3l-3 2-3-2zM193 437l3-2 2 2v3l-3 2-3-2zM702 424h.1M705 424l4 3 1-1M711 423l-3 2v-2l2-1 2 1a7 7 0 0 1 4 5v1l-2-1M713 424l-3 2-2-1M713 424l-3 2M716 427l-2 1a4 4 0 0 0 3 3l-225-130v2l225 130M717 421l-2 1v2l2 4M731 421l1 1M731 420h1l1 1-1 1h-1z"/>
<path d="M732 420l-1 1M732 420l1 1M55 459h4v14h-4zM59 459h1M61 457h16v2h-16zM61 459h-1v14h1M77 459v14M77 459h.1M78 459h6M84 459h1M200 459h1M202 459h5v14h-5"/>
<path d="M207 459h1M209 458h-1v4M225 459v14M225 459h2M227 459h3v14h-3zM334 443v72h-4v-70M59 473h1M61 461h16v14h-16zM61 461v-2h16v2M77 473h.1M77 462h1v3h-1zM77 470h1v4h-1z"/>
<path d="M77 462v-4h1v4M78 465v5M78 467h-1v3M78 473h6M84 462v3zM84 470v4zM84 467v3M84 462v-4v4M84 465v5M84 473h1M200 473h1M201 462h1v3h-1z"/>
<path d="M201 470h1v4h-1zM201 462v-4h1v4M202 467h-1v3M202 465v5M207 473h1M208 462h1v3h-1zM209 465v2M209 470h-1v4h1M209 462v-5h16v13h-16M209 473h16v3h-16v-2M209 465v5M209 470v4"/>
<path d="M209 467h-1v3M225 470v3h-16M225 473h2M334 475h11l2 2v1h-4v3l5 6M334 475h.1M348 478v8M348 478v-1h11l1 1v3M399 462v19a4 4 0 0 1-4 3M87 492l3-2 3 2v3l-3 2-3-1zM193 492l3-2 2 2v4l-3 1-3-2zM330 489h-6v1v10h6M334 485h.1"/>
<path d="M334 492h12M334 497h12M334 485l3 3v-4h4l5 5v11M348 486h.1M348 487h.1M348 487h11M348 480h11M348 480v1M351 492h6M351 497h6M351 491v1M351 497v1"/>
<path d="M353 487h1M356 491v1M356 497v1M359 480l1 1M359 487h.1M360 481v5M362 494v6M362 489h-1M362 489v6M365 481l-6 6M365 481h.1M365 481v-3h-5v-1l3-2h10l1 10"/>
<path d="M367 484l-5 5M367 484h.1M367 484h3v4h1l3-3M368 489v11M368 489h3v11M368 489h-6M374 485h.1M395 485h-16v10M408 495h-34v20h30h-70v4h68M102 513l1-1 1 1v1l-1 1-1-1zM142 513l1-1 1 1v1l-1 1-1-1zM182 513l1-1 1 1v1l-1 1-1-1z"/>
<path d="M334 514v1M334 504h.1M334 504l3-3v4h3M345 515h-11M346 500l-6 6M346 500h.1M348 502l-5 6v3h4v1l-2 2M348 502h.1M348 502h11l6 6v3h-5v1l3 2M349 519v4l9 1v-1v-4M351 502v13M356 502v13"/>
<path d="M361 500h1M362 500l5 6M362 500h.1M362 501h9M367 505h3v-4h1l3 3v10M374 514l-11 1M381 520v2M382 519l-1 1 3-1 3 1 3-1 2 1v-1v1v3v-1l-2 1-9-1 1 1h9h1M387 520v2M391 519h1M85 524h-3v2h122v-2h-4M95 528h6"/>
<path d="M95 526v2M101 526v2M185 528h6M185 526v2M191 526v2"/>
<circle cx="131" cy="59" r="1.7"/>
<circle cx="155" cy="59" r="1.7"/>
<circle cx="99" cy="64" r="1.7"/>
<circle cx="187" cy="64" r="1.7"/>
<circle cx="90" cy="96" r="1.7"/>
<circle cx="196" cy="96" r="1.7"/>
<circle cx="398" cy="94" r=".9"/>
<circle cx="402" cy="93" r=".9"/>
<circle cx="566" cy="94" r="2.8"/>
<circle cx="566" cy="94" r="3"/>
<circle cx="601" cy="94" r="2.8"/>
<circle cx="601" cy="94" r="3"/>
<circle cx="80" cy="110" r="1"/>
<circle cx="90" cy="116" r="1.7"/>
<circle cx="196" cy="116" r="1.7"/>
<circle cx="371" cy="104" r="8"/>
<circle cx="371" cy="104" r="7"/>
<circle cx="371" cy="104" r="10"/>
<circle cx="401" cy="100" r="6"/>
<circle cx="581" cy="112" r=".9"/>
<circle cx="583" cy="104" r="7"/>
<circle cx="98" cy="136" r="2.8"/>
<circle cx="99" cy="124" r="1.7"/>
<circle cx="187" cy="124" r="1.7"/>
<circle cx="188" cy="136" r="2.8"/>
<circle cx="329" cy="136" r="2.1"/>
<circle cx="371" cy="128" r="5"/>
<circle cx="374" cy="122" r=".7"/>
<circle cx="377" cy="125" r=".7"/>
<circle cx="395" cy="128" r="5"/>
<circle cx="398" cy="122" r=".7"/>
<circle cx="401" cy="125" r=".7"/>
<circle cx="566" cy="129" r="2.8"/>
<circle cx="566" cy="129" r="3"/>
<circle cx="601" cy="129" r="2.8"/>
<circle cx="601" cy="129" r="3"/>
<circle cx="631" cy="136" r="2.1"/>
<circle cx="103" cy="212" r="2.3"/>
<circle cx="143" cy="212" r="2.3"/>
<circle cx="183" cy="212" r="2.3"/>
<circle cx="90" cy="228" r="1.2"/>
<circle cx="90" cy="228" r="2.3"/>
<circle cx="90" cy="228" r="1.5"/>
<circle cx="195" cy="228" r="1.5"/>
<circle cx="195" cy="228" r="1.2"/>
<circle cx="195" cy="228" r="2.3"/>
<circle cx="206" cy="248" r="1.6"/>
<circle cx="206" cy="248" r="1"/>
<circle cx="90" cy="305" r="1.2"/>
<circle cx="90" cy="305" r="2.3"/>
<circle cx="90" cy="305" r="1.5"/>
<circle cx="108" cy="305" r="1.5"/>
<circle cx="108" cy="305" r="1.2"/>
<circle cx="108" cy="305" r="2.3"/>
<circle cx="178" cy="305" r="1.5"/>
<circle cx="178" cy="305" r="1.2"/>
<circle cx="178" cy="305" r="2.3"/>
<circle cx="195" cy="305" r="1.2"/>
<circle cx="195" cy="305" r="2.3"/>
<circle cx="195" cy="305" r="1.5"/>
<circle cx="90" cy="322" r="2.3"/>
<circle cx="90" cy="322" r="1.5"/>
<circle cx="90" cy="322" r="1.2"/>
<circle cx="195" cy="322" r="1.5"/>
<circle cx="195" cy="322" r="1.2"/>
<circle cx="195" cy="322" r="2.3"/>
<circle cx="90" cy="379" r="2.3"/>
<circle cx="90" cy="379" r="1.5"/>
<circle cx="90" cy="379" r="1.2"/>
<circle cx="195" cy="379" r="1.5"/>
<circle cx="195" cy="379" r="2.3"/>
<circle cx="195" cy="379" r="1.2"/>
<circle cx="680" cy="391" r=".7"/>
<circle cx="794" cy="384" r="3"/>
<circle cx="90" cy="439" r="1.5"/>
<circle cx="90" cy="439" r="1.2"/>
<circle cx="90" cy="439" r="2.3"/>
<circle cx="195" cy="439" r="2.3"/>
<circle cx="195" cy="439" r="1.5"/>
<circle cx="195" cy="439" r="1.2"/>
<circle cx="731" cy="420" r="2.9"/>
<circle cx="90" cy="494" r="1.5"/>
<circle cx="90" cy="494" r="1.2"/>
<circle cx="90" cy="494" r="2.3"/>
<circle cx="195" cy="494" r="2.3"/>
<circle cx="195" cy="494" r="1.5"/>
<circle cx="195" cy="494" r="1.2"/>
<circle cx="354" cy="495" r="4"/>
<circle cx="103" cy="514" r="2.3"/>
<circle cx="143" cy="514" r="2.3"/>
<circle cx="183" cy="514" r="2.3"/>
</g>
<g fill="#000">
<circle cx="130" cy="78" r=".3"/>
<circle cx="120" cy="92" r=".3"/>
<circle cx="125" cy="92" r=".3"/>
<circle cx="135" cy="87" r=".3"/>
<circle cx="135" cy="91" r=".3"/>
<circle cx="135" cy="88" r=".3"/>
<circle cx="135" cy="93" r=".3"/>
<circle cx="136" cy="92" r=".3"/>
<circle cx="78" cy="114" r=".3"/>
<circle cx="135" cy="111" r=".3"/>
<circle cx="135" cy="113" r=".3"/>
<circle cx="111" cy="123" r=".3"/>
<circle cx="130" cy="122" r=".3"/>
<circle cx="374" cy="133" r=".3"/>
<circle cx="390" cy="133" r=".3"/>
<circle cx="400" cy="133" r=".3"/>
<circle cx="400" cy="131" r=".3"/>
<circle cx="78" cy="247" r=".3"/>
<circle cx="81" cy="247" r=".3"/>
<circle cx="204" cy="249" r=".3"/>
<circle cx="207" cy="249" r=".3"/>
<circle cx="679" cy="327" r=".3"/>
<circle cx="679" cy="326" r=".3"/>
<circle cx="674" cy="342" r=".3"/>
<circle cx="747" cy="351" r=".3"/>
<circle cx="748" cy="353" r=".3"/>
<circle cx="780" cy="373" r=".3"/>
<circle cx="780" cy="374" r=".3"/>
<circle cx="782" cy="373" r=".3"/>
<circle cx="752" cy="390" r=".3"/>
<circle cx="723" cy="406" r=".3"/>
<circle cx="724" cy="406" r=".3"/>
</g>
<!-- layer: Visible Narrow (ISO) -->
<g fill="none" stroke="#000" stroke-width=".46">
<path d="M568 197h-3l-2 3M518 226a5 5 0 0 0-5 3M501 279l-9 6M512 277l-4 2M520 272a2.4 2.4 0 0 0-1 3 2.4 2.4 0 0 0 3 1M530 266l-7 4M548 277l-7 4M496 298l-2 1M496 289h-1h1M497 299l-2 1M502 294l-1 1M503 295l-2 1"/>
<path d="M504 282l-9 5M505 285v1M505 286h1M505 286l3 1M506 285l3 2M506 298l-5 3M506 297h.1M507 287l-10 6M507 284l-1 1M510 286l-8 5M514 288l-8 5M532 299h-1"/>
<path d="M537 296h-1M537 296l-2 1M545 286a2.3 2.3 0 0 0-1 3 2.3 2.3 0 0 0 3 1M555 289l-7 4M504 303l-1 1M504 304h-1M545 315a2.3 2.3 0 0 0-1 3 2.3 2.3 0 0 0 3 1M555 311l-7 4M559 317l-2 1M561 320v6M746 305l-7 4M764 315l-8 4"/>
<path d="M554 322v7M557 322v7M557 320a2.5 2.5 0 0 0-2-2 2.5 2.5 0 0 0-2 2l-1 1M694 326h.1M707 325l2 2M712 339a6 6 0 0 1-5 7M719 335v3M721 333l2 1h2M724 332h1M778 340l-7 4M786 340h1M786 339l2 1"/>
<path d="M787 335l2 1M787 329l2 1M595 351l2-1h2l1 1M648 360l2 1M671 348l-7 4M676 346h.1M683 353h-1M689 358l-7 4M693 345h.1M706 343h.1M709 348a3 3 0 0 0 6 0M710 347l2-1 2 1a2.3 2.3 0 0 1-2 2 2.3 2.3 0 0 1-2-2z"/>
<path d="M716 343l-9 5M752 354h-1M778 358l-7 4M785 343l1 1M636 374h2h2M644 366l2 1M645 377v4M650 375h-2l-1 1 1 1h2M650 373h.1M664 362h.1M776 376v1M776 377h.1"/>
<path d="M776 377l2 1M777 377l-20 12M778 374l-2 1M778 374l1 1M779 377l-3-1 3 1M779 361l-7 4M779 375l2 1M779 375v1M779 374v1M779 374l2 2 2-2M781 364a2.9 2.9 0 0 0-5 0l1 1 1 1M781 371h.1"/>
<path d="M781 376h.1M783 371l-1 1M783 371h.1M783 371l3 2M783 375l-2 1M784 380l1 1M784 374l-1 1a1.6 1.6 0 0 0 0-3l-2-1-2 1v2M785 378l-9 6M786 378l-10 5M786 363l-1-1-48 28M787 365l-50 29M787 372l-2 1"/>
<path d="M787 371l-2 2M787 373l-52 30M787 374l2 1M787 367l2 1M686 397h-1M703 383l-7 4M747 392v1M747 393h.1M747 393l3 1M747 392l3 2M747 392h.1M747 392l4 2"/>
<path d="M748 398h1M748 394l-13 8M749 394l-14 8M750 390l-3 2M750 390l1 1M751 391l2 1M751 391v1M751 391h.1M751 389h-1l1 2M751 391l2 1 2-1M753 387h.1M753 392h.1"/>
<path d="M753 387l2 2M753 387l-2 2M754 388h.1M755 388l3 2M755 388h.1M755 389h1l-1 2 1-1M755 391l-2 1M773 383l1 1M778 383l1 1M795 383l1-1a2.3 2.3 0 0 1 1 3 2.3 2.3 0 0 1-3 1v-1zM797 382a3 3 0 0 0-3 5M702 410v4"/>
<path d="M703 401l-7 4M705 404l-7 4M705 410v4M706 407a2.8 2.8 0 0 0-5 1l1 1h3M708 413l1-1-1 1M716 417l-2 1M717 419l-2 1M717 412l-7 4M717 401l-12 7M717 405l-8 5M717 406l-8 4M717 413l-2 1"/>
<path d="M731 420l2-1a2.3 2.3 0 0 1 0 3 2.3 2.3 0 0 1-3 1v-2zM733 419a3 3 0 0 0-3 4M737 407l1 1M743 404h1M744 402l-9 5M745 401l-10 6M745 401l1 1M745 400l2 1M709 421l-1 1M710 422l-2 1M717 423l-2 1M717 427h.1"/>
<path d="M717 427v1"/>
</g>
<g fill="#000">
<circle cx="506" cy="305" r=".2"/>
<circle cx="695" cy="326" r=".2"/>
<circle cx="781" cy="376" r=".2"/>
<circle cx="783" cy="375" r=".2"/>
<circle cx="753" cy="392" r=".2"/>
<circle cx="755" cy="391" r=".2"/>
</g>
<!-- layer: Border (ISO) -->
<g fill="none" stroke="#000" stroke-width=".7">
<path d="M10 10h821v574h-821zM671 455h160M681 449v80M691 449v80M751 449v80M786 449v80M806 449v80M671 461h160M671 472h160M671 483h160M671 495h160M671 501h160"/>
<path d="M671 506h160M671 512h160M671 518h160M671 523h160v-74h-160v80M671 529h160v12h-160zM831 523v6h-160M671 541h40v23h-40zM694 552l12-2v10l-12-2zM711 541h90v23h-90zM801 541h30v23h-30zM671 574h130v10h-130zM671 564h40v10h-40z"/>
<path d="M711 564h90v10h30v-10h-30v10h-90zM801 574h30v10h-30zM611 584h60"/>
<circle cx="681" cy="555" r="5"/>
<circle cx="681" cy="555" r="3"/>
</g>
<!-- layer: Detail Boundary (ISO) -->
<g fill="none" stroke="#000" stroke-width=".46">
<circle cx="329" cy="135" r="27"/>
<circle cx="555" cy="149" r="9"/>
<circle cx="199" cy="251" r="15"/>
</g>
<!-- layer: Border (ISO) -->
<path d="M673 555h5M680 555h2M681 547v5M681 554v2M681 557v5M684 555h5M692 555h5M699 555h2M703 555h5" fill="none" stroke="#f00" stroke-width=".46"/>
<!-- layer: Symbol (ISO) -->
<g fill="none" stroke="#000" stroke-width=".46">
<path d="M243 46l-24-1-14 20M27 75h31l10 26M292 60l92-2 65 41M682 80h-23l-72 30M680 100h-25l-59 16M757 112l-32 14-22 1M762 121l33 10 14 3M452 205l-21 1-44 41M452 246l-22-1-43 17M201 357l24 20 31-1M258 431h-39l-17 29M274 442l-37 1-12 19"/>
<path d="M293 467l19 1 11 21M446 471h-36l-41 25"/>
<circle cx="248" cy="46" r="5"/>
<circle cx="22" cy="75" r="5"/>
<circle cx="287" cy="61" r="5"/>
<circle cx="687" cy="80" r="5"/>
<circle cx="685" cy="100" r="5"/>
<circle cx="698" cy="128" r="5"/>
<circle cx="814" cy="135" r="5"/>
<circle cx="457" cy="205" r="5"/>
<circle cx="457" cy="246" r="5"/>
<circle cx="261" cy="376" r="5"/>
<circle cx="263" cy="431" r="5"/>
<circle cx="280" cy="441" r="5"/>
<circle cx="287" cy="467" r="5"/>
<circle cx="451" cy="471" r="5"/>
</g>
<g fill="#000">
<circle cx="204" cy="66" r="1.3"/>
<circle cx="450" cy="100" r="1.2"/>
<circle cx="69" cy="102" r="1.2"/>
<circle cx="586" cy="111" r="1.2"/>
<circle cx="594" cy="116" r="1.3"/>
<circle cx="759" cy="112" r="1.2"/>
<circle cx="760" cy="121" r="1.2"/>
<circle cx="386" cy="248" r="1.3"/>
<circle cx="385" cy="262" r="1.2"/>
<circle cx="200" cy="356" r="1.2"/>
<circle cx="201" cy="461" r="1.3"/>
<circle cx="225" cy="463" r="1.2"/>
<circle cx="324" cy="490" r="1.2"/>
<circle cx="368" cy="497" r="1.2"/>
</g>
<g font-size="7.7" fill="#f00">
<text x="725" y="557">ENSAMBLE ACOPLES</text>
<text x="813" y="557">1:1</text>
</g>
<g font-size="5.4" fill="#f00">
<text x="750" y="545">-</text>
<text x="765" y="545">-HORARIO</text>
<text x="682" y="571">20192505</text>
<text x="713" y="570">RIVADENEIRA CASTRO, FRANCO ANTONIO</text>
<text x="673" y="581">REVISADO POR:</text>
<text x="814" y="583">A1</text>
</g>
<g font-size="5.3" fill="#f00">
<text x="247" y="48">4</text>
<text x="286" y="62">1</text>
<text x="20" y="76">5</text>
<text x="686" y="82">3</text>
<text x="684" y="102">2</text>
<text x="697" y="129">8</text>
<text x="813" y="137">7</text>
<text x="456" y="207">5</text>
<text x="455" y="247">10</text>
<text x="260" y="377">1</text>
<text x="262" y="433">6</text>
<text x="278" y="443">3</text>
<text x="286" y="469">7</text>
<text x="450" y="473">9</text>
<text x="703" y="535">PONTIFICIA UNIVERSIDAD CATÓLICA DEL PERÚ</text>
<text x="759" y="538">-</text>
</g>
<g font-size="5.3">
<text x="352" y="116">B</text>
<text x="566" y="158">C</text>
<text x="214" y="266">A</text>
</g>
<g font-size="4.6" fill="#f00">
<text x="748" y="134">C (5 : 1)</text>
<text x="339" y="370">A (5 : 1)</text>
<text x="675" y="454">10</text>
<text x="685" y="454">2</text>
<text x="692" y="454">DIN 976-1 - M3 x 20 - B</text>
<text x="787" y="454">DIN 976-1</text>
<text x="807" y="454">Steel, Mild</text>
<text x="675" y="459">9</text>
<text x="685" y="459">4</text>
<text x="692" y="459">2020 - M3 T-Nut</text>
<text x="807" y="459">ABS Plastic</text>
<text x="675" y="465">8</text>
<text x="685" y="465">4</text>
<text x="692" y="465">ISO 4032 - M3</text>
<text x="787" y="465">ISO 4032</text>
<text x="807" y="465">Stainless</text>
<text x="807" y="471">Steel, 440C</text>
<text x="675" y="476">7</text>
<text x="685" y="476">8</text>
<text x="692" y="476">ANSI B18.3.1M - M3x0.5 x 20, BSHCSM</text>
<text x="787" y="476">ANSI</text>
<text x="807" y="476">Steel, Mild</text>
<text x="787" y="482">B18.3.1M</text>
<text x="675" y="488">6</text>
<text x="685" y="488">6</text>
<text x="692" y="488">ANSI B 27.7M - 3AMI-14</text>
<text x="787" y="488">ANSI B</text>
<text x="807" y="488">Steel, Mild</text>
<text x="787" y="494">27.7M</text>
<text x="675" y="499">5</text>
<text x="685" y="499">2</text>
<text x="692" y="499">AcopleEjeRueda</text>
<text x="807" y="499">Generic</text>
<text x="675" y="505">4</text>
<text x="685" y="505">2</text>
<text x="692" y="505">TapaFrontal</text>
<text x="807" y="505">Generic</text>
<text x="675" y="511">3</text>
<text x="685" y="511">2</text>
<text x="692" y="511">EjePasivo</text>
<text x="807" y="511">Generic</text>
<text x="675" y="516">2</text>
<text x="685" y="516">2</text>
<text x="692" y="516">Soporte Pasivo</text>
<text x="675" y="528">IT</text>
<text x="675" y="522">1</text>
<text x="682" y="528">CANT</text>
<text x="685" y="522">1</text>
<text x="692" y="522">Ensamble Transmision</text>
<text x="715" y="528">NOMBRE</text>
<text x="764" y="528">DESCR.</text>
<text x="791" y="528">NORMA</text>
<text x="811" y="528">MATERIAL</text>
<text x="359" y="533">B (2 : 1)</text>
</g>
<g font-size="3.9" fill="#f00">
<text x="810" y="545">ESCALA</text>
<text x="801" y="568">FECHA:</text>
<text x="801" y="579">LÁMINA:</text>
</g>
<g font-size="3.8" fill="#f00">
<text x="701" y="539">FACULTAD DE CIENCIAS E INGENIERÍA</text>
<text x="673" y="546">MÉTODO DE PROYECCIÓN</text>
</g>
</svg>
